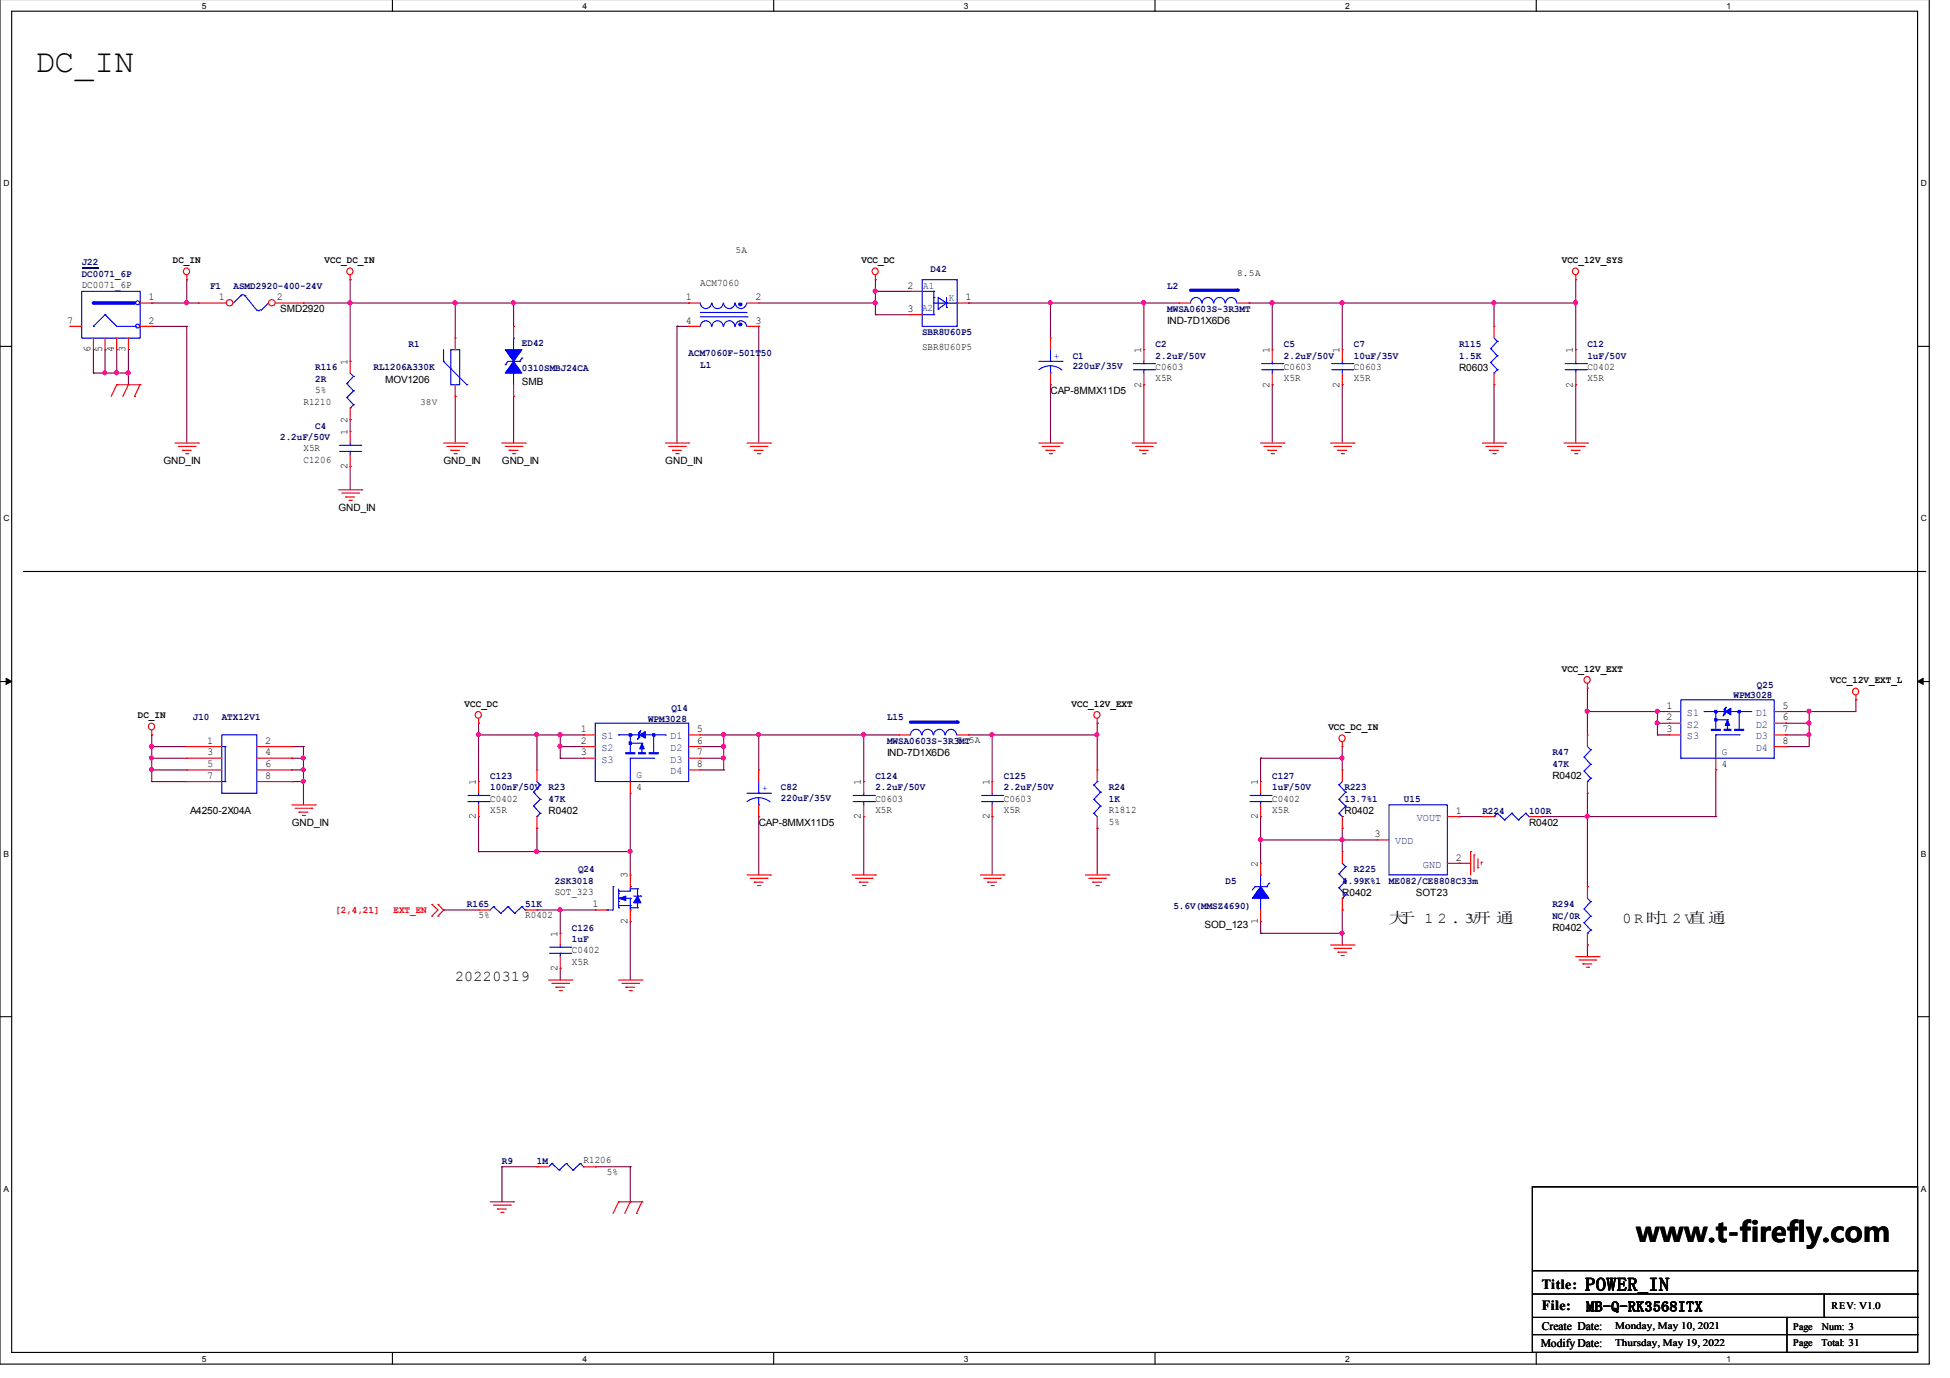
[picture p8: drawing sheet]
<svg xmlns="http://www.w3.org/2000/svg" width="297mm" height="210mm" viewBox="0 0 297 210" stroke-linecap="round" stroke-linejoin="round" font-family="sans-serif">
<path d="M0 -.1v207.9h293.9v-207.9M1.8 1.7h290.3v204.3h-290.3z" fill="none" stroke="#000" stroke-width=".17"/>
<g fill="#fff">
<path d="M30.7 .2h.6v1.3h-.6z"/>
<path d="M30.7 206.3h.6v1.3h-.6z"/>
</g>
<path d="M59.8 -.1v1.8M59.8 206v1.8" fill="none" stroke="#000" stroke-width=".17"/>
<g fill="#fff">
<path d="M88.7 .2h.6v1.3h-.6z"/>
<path d="M88.7 206.3h.6v1.3h-.6z"/>
</g>
<path d="M117.9 -.1v1.8M117.9 206v1.8" fill="none" stroke="#000" stroke-width=".17"/>
<g fill="#fff">
<path d="M146.8 .2h.6v1.3h-.6z"/>
<path d="M146.8 206.3h.6v1.3h-.6z"/>
</g>
<path d="M175.9 -.1v1.8M175.9 206v1.8" fill="none" stroke="#000" stroke-width=".17"/>
<g fill="#fff">
<path d="M204.9 .2h.6v1.3h-.6z"/>
<path d="M204.9 206.3h.6v1.3h-.6z"/>
</g>
<path d="M234 -.1v1.8M234 206v1.8" fill="none" stroke="#000" stroke-width=".17"/>
<g fill="#fff">
<path d="M263 .2h.6v1.3h-.6z"/>
<path d="M263 206.3h.6v1.3h-.6z"/>
<path d="M.5 27.2h.9v1.3h-.9z"/>
<path d="M292.6 27.2h.9v1.3h-.9z"/>
<path d="M.5 78.2h.9v1.4h-.9z"/>
<path d="M292.6 78.2h.9v1.4h-.9z"/>
</g>
<path d="M0 52.8h1.8M292.1 52.8h1.8" fill="none" stroke="#000" stroke-width=".17"/>
<g fill="#fff">
<path d="M.5 129.3h.8v1.4h-.8z"/>
<path d="M292.6 129.3h.8v1.4h-.8z"/>
</g>
<path d="M0 103.8h1.8M292.1 103.8h1.8" fill="none" stroke="#000" stroke-width=".17"/>
<path d="M.9 103.3l.9 .5-.9 .4zM292.1 103.8l.8-.5v.9z" fill="#000" stroke="#000" stroke-width=".15"/>
<g fill="#fff">
<path d="M.5 180.4h.7v1.3h-.7z"/>
<path d="M292.6 180.4h.7v1.3h-.7z"/>
</g>
<g fill="none" stroke="#000" stroke-width=".17">
<path d="M3.6 87.1h289.6M293.2 87.1h.1M0 154.9h1.8M292.1 154.9h1.8M233.4 180.8h58.7v25.2h-58.7zM233.4 193.6h58.7M233.4 197.1h58.7M277.9 197.1v3.6M292.1 193.6h.1M292.1 197.1h.1M233.4 200.7h58.7M233.4 203.3h58.7"/>
<path d="M272.2 206h.1M272.2 200.7v5.3M277.9 200.7h.1M292.1 200.7h.1M292.1 203.3h.1"/>
</g>
<g fill="none" stroke="#800040" stroke-width=".17">
<path d="M14.2 56.8h.1M14.2 53.3h.1M14.2 56.8h5.4M14.2 53.3v3.5M16 53.3h.1M16 56.8h.1M16 53.3v3.5M17.8 53.3h.1M17.8 56.8h.1M17.8 53.3v3.5M19.6 56.8h.1M19.6 53.3h.1"/>
<path d="M19.6 53.3v5.3M23.1 46.2h.1M23.1 49.7h.1M23.1 46.2h7.1M23.1 49.7h5.3M28.4 49.7h.1M28.4 42.6h.1M28.4 46.2h.1M28.4 42.6v3.6M28.4 49.7v17.8M46.2 46.2h.1M46.2 46.2h58.7"/>
<path d="M53.3 55h.1M53.3 46.2h.1M53.3 42.6h.1M53.3 42.6v12.4M69.3 46.2h.1M69.3 46.2v5.3M78.2 46.2h.1M78.2 46.2v3.5M103.1 49.7h.1M103.1 49.7h1.8M103.1 49.7v17.8M104.9 46.2h.1"/>
<path d="M115.6 49.7h.1M115.6 46.2h17.7M115.6 49.7v17.8M133.3 46.2h.1M133.3 42.6h.1M133.3 44.4h.1M133.3 47.9h.1M133.3 42.6v5.3M133.3 44.4h5.4M133.3 47.9h5.4M147.6 46.2h.1M147.6 46.2h32"/>
<path d="M160 46.2h.1M160 58.6h.1M160 46.2v5.3M160 58.6v8.9M174.2 58.6h.1M174.2 46.2h.1M174.2 46.2v7.1M174.2 58.6v8.9M190.2 46.2h.1M190.2 46.2h49.8M193.8 46.2h.1M193.8 58.6h.1"/>
<path d="M193.8 46.2v7.1M193.8 58.6v8.9M204.5 46.2h.1M204.5 58.6h.1M204.5 46.2v7.1M204.5 58.6v8.9M227.6 46.2h.1M227.6 58.6h.1M227.6 46.2v3.5M227.6 58.6v8.9M240 46.2h.1M240 58.6h.1"/>
<path d="M240 42.6h.1M240 42.6v10.7M240 58.6v8.9M53.3 63.9h.1M53.3 71h.1M53.3 63.9v1.8M53.3 71v3.6M69.3 60.4h.1M69.3 60.4v7.1M78.2 60.4h.1M78.2 60.4v7.1M23.1 113.7h.1"/>
<path d="M23.1 115.5h.1M23.1 117.3h.1M23.1 119.1h.1M23.1 111.9h.1M23.1 113.7h5.3M23.1 111.9v7.2M23.1 115.5h5.3M23.1 117.3h5.3M23.1 119.1h5.3M44.4 113.7h.1M44.4 115.5h.1M44.4 117.3h.1"/>
<path d="M44.4 119.1h.1M44.4 113.7h1.8M44.4 115.5h1.8M44.4 117.3h1.8M44.4 119.1h1.8M46.2 113.7h.1M46.2 115.5h.1M46.2 117.3h.1M46.2 119.1h.1M46.2 113.7v8.9M72.9 110.2h.1M72.9 111.9h.1"/>
<path d="M72.9 111.9h16M72.9 110.2v8.9M81.8 111.9h.1M81.8 111.9v5.4M85.3 111.9h.1M85.3 113.7h.1M85.3 115.5h.1M85.3 113.7h3.6M85.3 115.5h3.6M85.3 111.9v3.6M106.7 113.7h3.5M106.7 115.5h3.5"/>
<path d="M106.7 117.3h3.5M106.7 111.9h30.2M110.2 111.9h.1M110.2 113.7h.1M110.2 115.5h.1M110.2 117.3h.1M110.2 111.9v5.4M115.6 111.9h.1M115.6 111.9v5.4M131.6 111.9h.1M131.6 111.9v7.2M147.6 111.9h19.5"/>
<path d="M151.1 111.9h.1M151.1 111.9v7.2M167.1 111.9h.1M167.1 110.2h.1M167.1 110.2v7.1M192 115.5h.1M192 115.5h12.5M192 115.5v3.6M204.5 115.5h.1M204.5 113.7v3.6M241.8 108.4h.1M241.8 104.8h.1"/>
<path d="M241.8 104.8v7.1M241.8 108.4h12.5M252.5 108.4h.1M252.5 110.2h.1M252.5 111.9h.1M252.5 111.9h1.8M252.5 108.4v3.5M252.5 110.2h1.8M261.4 117.3h.1M261.4 117.3v7.1M272 108.4h.1M272 110.2h.1"/>
<path d="M272 111.9h.1M272 113.7h.1M272 111.9h3.6M272 110.2h3.6M275.6 108.4h.1M275.6 110.2h.1M275.6 111.9h.1M275.6 108.4v5.3h-3.6M282.7 106.6h.1M282.7 106.6v1.8h-10.7M67.6 138.6h.1M67.6 138.6h5.3"/>
<path d="M72.9 124.4h.1M72.9 129.7h.1M72.9 124.4v5.3M72.9 129.7h23.1M81.8 126.2h.1M81.8 129.7h.1M81.8 138.6h.1M81.8 126.2v3.5M81.8 138.6h8.9M85.3 138.6h.1M85.3 138.6v3.6M96 129.7h.1"/>
<path d="M96 120.8v12.5M115.6 124.4h.1M115.6 124.4v8.9M131.6 124.4h.1M131.6 124.4v8.9M151.1 124.4h.1M151.1 124.4v8.9M167.1 126.2h.1M167.1 126.2v7.1M192 124.4h.1M192 127.9h.1M192 124.4v7.1"/>
<path d="M192 127.9h17.8M204.5 126.2h.1M204.5 127.9h.1M204.5 138.6h.1M204.5 126.2v3.5M204.5 138.6v5.3M222.2 124.4h.1M222.2 131.5h.1M222.2 124.4h3.6M222.2 131.5h1.8M234.7 124.4h.1M234.7 124.4h26.7"/>
<path d="M241.8 135.1h.1M241.8 120.8h.1M241.8 120.8v14.3M261.4 124.4h.1M85.3 142.2h.1M85.3 147.5h.1M85.3 147.5v1.8M96 140.4h.1M96 140.4v8.9M192 140.4h.1M192 142.2h.1M192 140.4v1.8"/>
<path d="M192 142.2h12.5M204.5 142.2h.1M241.8 143.9h.1M241.8 143.9v1.8M76.5 177.7h.1M76.5 177.7h5.3M76.5 177.7v5.4M90.7 177.7h.1M90.7 177.7h5.3M96 177.7h.1M96 177.7v5.4"/>
</g>
<g fill="#f0f" stroke="#f0f" stroke-width=".17">
<circle cx="16" cy="56.8" r=".3"/>
<circle cx="19.5" cy="56.8" r=".3"/>
<circle cx="17.7" cy="56.8" r=".3"/>
<circle cx="53.3" cy="46.1" r=".3"/>
<circle cx="69.3" cy="46.1" r=".3"/>
<circle cx="78.2" cy="46.1" r=".3"/>
<circle cx="133.3" cy="46.1" r=".3"/>
<circle cx="28.4" cy="46.1" r=".3"/>
<circle cx="23.1" cy="113.7" r=".3"/>
<circle cx="46.2" cy="115.5" r=".3"/>
<circle cx="23.1" cy="115.5" r=".3"/>
<circle cx="46.2" cy="119" r=".3"/>
<circle cx="46.2" cy="117.2" r=".3"/>
<circle cx="23.1" cy="117.2" r=".3"/>
<circle cx="193.8" cy="46.1" r=".3"/>
<circle cx="160" cy="46.1" r=".3"/>
<circle cx="174.2" cy="46.1" r=".3"/>
<circle cx="227.5" cy="46.1" r=".3"/>
<circle cx="204.4" cy="46.1" r=".3"/>
<circle cx="240" cy="46.1" r=".3"/>
<circle cx="133.3" cy="44.3" r=".3"/>
<circle cx="151.1" cy="111.9" r=".3"/>
<circle cx="85.3" cy="113.7" r=".3"/>
<circle cx="81.7" cy="111.9" r=".3"/>
<circle cx="72.9" cy="111.9" r=".3"/>
<circle cx="110.2" cy="113.7" r=".3"/>
<circle cx="110.2" cy="115.5" r=".3"/>
<circle cx="81.7" cy="129.7" r=".3"/>
<circle cx="96" cy="129.7" r=".3"/>
<circle cx="85.3" cy="138.6" r=".3"/>
<circle cx="115.5" cy="111.9" r=".3"/>
<circle cx="110.2" cy="111.9" r=".3"/>
<circle cx="131.5" cy="111.9" r=".3"/>
<circle cx="85.3" cy="111.9" r=".3"/>
<circle cx="167.1" cy="111.9" r=".3"/>
<circle cx="204.4" cy="127.9" r=".3"/>
<circle cx="204.4" cy="115.5" r=".3"/>
<circle cx="252.4" cy="108.3" r=".3"/>
<circle cx="275.5" cy="108.3" r=".3"/>
<circle cx="252.4" cy="110.1" r=".3"/>
<circle cx="275.5" cy="110.1" r=".3"/>
<circle cx="275.5" cy="111.9" r=".3"/>
<circle cx="192" cy="127.9" r=".3"/>
<circle cx="204.4" cy="142.1" r=".3"/>
<circle cx="241.8" cy="124.3" r=".3"/>
<circle cx="241.8" cy="108.3" r=".3"/>
</g>
<g fill="none" stroke="#f00" stroke-width=".17">
<path d="M17.8 58.6h.1M17.8 58.6l-.9 1.8M17.8 58.6h3.5M19.6 58.6h.1M19.6 58.6l-.9 1.8M21.3 58.6h.1M21.3 58.6l-.8 1.8M28.4 42.6h.1M28.4 41.9v.7M53.3 42.6h.1M53.3 41.9v.7M69.3 51.5h.1"/>
<path d="M69.3 51.5v1.8M69.3 58.6v1.8M78.2 49.7h.1M78.2 49.7v1.8M78.2 58.6v1.8M133.3 42.6h.1M133.3 41.9v.7M138.7 44.4h.1M138.7 47.9h.1M138.7 44.4h1.8M138.7 47.9h1.8M145.8 46.2h1.8"/>
<path d="M147.6 46.2h.1M174.2 53.3h.1M174.2 58.6h.1M174.2 53.3v1.7M174.2 56.8v1.8M240 42.6h.1M240 53.3h.1M240 58.6h.1M240 41.9v.7M240 53.3v1.7M240 56.8v1.8M20.5 60.4h.1"/>
<path d="M26.7 67.5h3.5M27.2 68h2.5M27.8 68.6h.1M27.8 68.6h1.3M28.3 69.1h.3M28.6 69.1h.1M29.7 68h.1M30.2 67.5h.1M51.6 74.6h3.5M52.1 75.1h2.5M52.7 75.7h.1M52.7 75.7h1.3"/>
<path d="M53.2 76.2h.3M53.5 76.2h.1M54.6 75.1h.1M55.1 74.6h.1M67.6 67.5h3.5M68.1 68h2.5M68.7 68.6h.1M68.7 68.6h1.3M69.2 69.1h.3M69.3 60.4h.1M69.5 69.1h.1M70.6 68h.1"/>
<path d="M71.1 67.5h.1M76.5 67.5h3.5M77 68h2.5M77.6 68.6h.1M77.6 68.6h1.3M78.1 69.1h.3M78.2 60.4h.1M78.4 69.1h.1M79.5 68h.1M80 67.5h.1M101.3 67.5h3.6M101.9 68h2.5"/>
<path d="M102.4 68.6h.1M102.4 68.6h1.4M103 69.1h.3M103.3 69.1h.1M104.4 68h.1M104.9 67.5h.1M113.8 67.5h3.5M114.3 68h2.5M114.9 68.6h.1M114.9 68.6h1.3M115.4 69.1h.3M115.7 69.1h.1"/>
<path d="M116.8 68h.1M117.3 67.5h.1M158.2 67.5h3.6M158.7 68h2.6M159.3 68.6h.1M159.3 68.6h1.4M159.9 69.1h.3M160.2 69.1h.1M161.3 68h.1M161.8 67.5h.1M172.5 67.5h3.5M173 68h2.5"/>
<path d="M173.6 68.6h.1M173.6 68.6h1.3M174.1 69.1h.3M174.4 69.1h.1M175.5 68h.1M176 67.5h.1M192 67.5h3.6M192.5 68h2.6M193.1 68.6h.1M193.1 68.6h1.4M193.6 69.1h.4M194 69.1h.1"/>
<path d="M195.1 68h.1M195.6 67.5h.1M202.7 67.5h3.5M203.2 68h2.5M203.8 68.6h.1M203.8 68.6h1.3M204.3 69.1h.3M204.6 69.1h.1M205.7 68h.1M206.2 67.5h.1M225.8 67.5h3.6M226.3 68h2.6"/>
<path d="M226.9 68.6h.1M226.9 68.6h1.4M227.4 69.1h.4M227.8 69.1h.1M228.9 68h.1M229.4 67.5h.1M238.3 67.5h3.5M238.8 68h2.5M239.4 68.6h.1M239.4 68.6h1.3M239.9 69.1h.3M240.2 69.1h.1"/>
<path d="M241.3 68h.1M241.8 67.5h.1M23.1 111.9h.1M23.1 111.3v.6M72.9 110.2h.1M72.9 109.5v.7M167.1 110.2h.1M167.1 109.5v.7M204.5 113.7h.1M204.5 117.3h.1M204.5 113v.7M204.5 117.3v1.8"/>
<path d="M241.8 104.8h.1M241.8 104.2v.6M282.7 106.6h.1M282.7 105.9v.7M44.4 122.6h3.6M45 123.1h2.5M45.6 123.7h.1M45.6 123.7h1.3M46.1 124.2h.3M46.4 124.2h.1M47.5 123.1h.1M48 122.6h.1"/>
<path d="M65.8 137.8h.1M65.8 139.5h.1M65.8 137.8l.9 .8-.9 .9M66.7 139.5h.1M66.7 137.8h.1M66.7 137.8l.9 .8-.9 .9M113.8 133.3h3.5M114.3 133.8h2.5M114.9 134.4h.1M114.9 134.4h1.3M115.4 134.9h.3M115.7 134.9h.1"/>
<path d="M116.8 133.8h.1M117.3 133.3h.1M129.8 133.3h3.5M130.3 133.8h2.5M130.9 134.4h.1M130.9 134.4h1.3M131.4 134.9h.3M131.7 134.9h.1M132.8 133.8h.1M133.3 133.3h.1M149.4 133.3h3.5M149.9 133.8h2.5"/>
<path d="M150.5 134.4h.1M150.5 134.4h1.3M151 134.9h.3M151.3 134.9h.1M152.4 133.8h.1M152.9 133.3h.1M165.4 133.3h3.5M165.9 133.8h2.5M166.5 134.4h.1M166.5 134.4h1.3M167 134.9h.3M167.3 134.9h.1"/>
<path d="M168.4 133.8h.1M168.9 133.3h.1M204.5 129.7h.1M204.5 138.6h.1M204.5 126.2h.1M204.5 124.4v1.8M204.5 129.7v1.8M204.5 136.8v1.8M209.8 127.9h.1M209.8 127.9h1.8M220.5 124.4h1.7M220.5 131.5h1.7"/>
<path d="M222.2 124.4h.1M222.2 131.5h.1M224 129.7h.1M224 129.7v3.6M224.5 130.2h.1M224.5 130.2v2.6M225.1 132.2h.1M225.1 130.8v1.4M225.6 131.3h.1M225.6 131.3v.4M83.6 149.3h3.5M84.1 149.8h2.5"/>
<path d="M84.7 150.4h.1M84.7 150.4h1.3M85.2 150.9h.3M85.5 150.9h.1M86.6 149.8h.1M87.1 149.3h.1M94.2 149.3h3.6M94.7 149.8h2.6M95.3 150.4h.1M95.3 150.4h1.4M95.8 150.9h.4M96.2 150.9h.1"/>
<path d="M97.3 149.8h.1M97.8 149.3h.1M202.7 143.9h3.5M203.2 144.5h2.5M203.8 145h.1M203.8 145h1.3M204.3 145.6h.3M204.6 145.6h.1M205.7 144.5h.1M206.2 143.9h.1M240 145.7h3.6M240.5 146.2h2.6"/>
<path d="M241.1 146.8h.1M241.1 146.8h1.4M241.6 147.3h.4M242 147.3h.1M243.1 146.2h.1M243.6 145.7h.1M74.7 183.1h3.5M75.2 183.6h2.5M75.8 184.2h.1M75.8 184.2h1.3M76.3 184.7h.3M76.6 184.7h.1"/>
<path d="M77.7 183.6h.1M78.2 183.1h.1M94.2 183.1h.1M94.2 183.1l-.8 1.7M94.2 183.1h3.6M96 183.1h.1M96 183.1l-.8 1.7M96.9 184.8h.1M97.8 183.1h.1M97.8 183.1l-.9 1.7"/>
<circle cx="28.4" cy="41.3" r=".49"/>
<circle cx="53.3" cy="41.3" r=".49"/>
<circle cx="133.3" cy="41.3" r=".49"/>
<circle cx="240" cy="41.3" r=".49"/>
<circle cx="23" cy="110.7" r=".49"/>
<circle cx="72.8" cy="108.9" r=".49"/>
<circle cx="167.1" cy="108.9" r=".49"/>
<circle cx="204.4" cy="112.5" r=".49"/>
<circle cx="241.7" cy="103.6" r=".49"/>
<circle cx="282.6" cy="105.3" r=".49"/>
</g>
<g fill="none" stroke="#00f" stroke-width=".17">
<path d="M67.6 55h.1M67.6 55l3.5 3.6M67.6 53.3v1.7M68.7 53.3h1.3v5.3h-1.3zM71.1 58.6h.1M77 55.6h.1M78.2 56.8h.1M78.2 51.5h.1M78.2 51.5v1.8M78.2 56.8v1.8M79.2 55h.1M79.2 55h-1.8l-.4 .6"/>
<path d="M79.5 54.5h.1M79.5 54.5l-.3 .5M140.5 42.6h5.3v7.1h-5.3zM140.5 44.4h1.7M140.5 47.9h1.7M142.2 44.4h.1M142.2 47.9h.1M142.2 45.3h.1M142.2 46.2h3.6M142.2 44.4v3.5M142.9 47.1h.1M144.2 46.2h.1"/>
<path d="M144.2 46.8h.1M144.2 46.2l-1.3-.9v1.8M144.2 46.2l-1.3 .9M144.2 45.3v1.5M145.8 46.2h.1M172.6 56.3h3.3M172.6 55.4h3.3M174.2 55.4h.1M174.2 56.3h.1M174.2 55v.4M174.2 56.3v.5M175.9 56.3h.1"/>
<path d="M175.9 55.4h.1M238.4 56.3h3.2M238.4 55.4h3.2M240 55.4h.1M240 56.3h.1M240 55v.4M240 56.3v.5M241.6 56.3h.1M241.6 55.4h.1M138.7 111.9a.85 .85 0 0 1 .8-.8 .85 .85 0 0 1 .9 .8M140.5 111.9a.85 .85 0 0 1 .8-.8 .85 .85 0 0 1 .9 .8M142.2 111.9a.85 .85 0 0 1 .9-.8 .85 .85 0 0 1 .8 .8"/>
<path d="M144 111.9a.85 .85 0 0 1 .9-.8 .85 .85 0 0 1 .8 .8M204 119.6h.1M204 119.6l1 1.1M204.5 119.1l-.5 .5M204 133.1h.1M204 135.2h.1M204 121.8h.1M204 123.9h.1M204 133.1l1 1.1M204 135.2l1 1.1M204 121.8l1 1M204 123.9l.5 .5"/>
<path d="M204.5 136.8h.1M204.5 124.4h.1M204.5 131.5l.5 .5M205 132h.1M205 134.2h.1M205 136.3h.1M205 120.7h.1M205 122.8h.1M205 132l-1 1.1M205 134.2l-1 1M205 136.3l-.5 .5M205 120.7l-1 1.1"/>
<path d="M205 122.8l-1 1.1M211.6 122.6h8.9v10.7h-8.9z"/>
</g>
<g fill="#00f" stroke="#00f" stroke-width=".17">
<path d="M78.2 55l1.3 1.8h-2.5z" fill-rule="evenodd"/>
<path d="M77 53.3h2.5l-1.3 1.7z" fill-rule="evenodd"/>
</g>
<path d="M138.7 110h7.1" fill="none" stroke="#00f" stroke-width=".51"/>
<circle cx="145.8" cy="110" r=".25" fill="#00f"/>
<path d="M227.6 49.7h.1M227.6 58.6h.1M227.6 49.7v1.8M227.6 56.8v1.8M136.9 111.9h.1M136.9 111.9h1.8M145.8 111.9h1.8M147.6 111.9h.1" fill="none" stroke="#f00" stroke-width=".17"/>
<g fill="none" stroke="#00f" stroke-width=".17">
<path d="M36.6 45l.4-.1 .3 .2M36.7 45.1h.1M36.7 45.1l-1.1 1.1M37.3 45.1h.1M37.3 45.1l1.8 2.2M39.7 47.2l-.3 .1-.2-.1M40.9 46.2h.1M40.9 46.2l-1.1 1.1M227.1 53.1h.1M227.1 55.2h.1M227.1 53.1l1 1.1M227.1 55.2l1 1.1"/>
<path d="M227.6 56.8h.1M227.6 51.5l.5 .5M228.1 52h.1M228.1 54.2h.1M228.1 56.3h.1M228.1 52l-1 1.1M228.1 54.2l-1 1M228.1 56.3l-.5 .5"/>
</g>
<circle cx="35" cy="46.1" r=".49" fill="#fff" stroke="#f00" stroke-width=".17"/>
<path d="M30.2 46.2h.1M30.2 46.2h4.3" fill="none" stroke="#f00" stroke-width=".17"/>
<circle cx="41.4" cy="46.1" r=".49" fill="#fff" stroke="#f00" stroke-width=".17"/>
<g fill="none" stroke="#f00" stroke-width=".17">
<path d="M42 46.2h4.2M46.2 46.2h.1M104.9 46.2h.1M104.9 49.7h.1M104.9 46.2h1.8M104.9 49.7h1.8M113.8 46.2h1.8M113.8 49.7h1.8M115.6 49.7h.1M115.6 46.2h.1M193.8 53.3h.1M193.8 58.6h.1"/>
<path d="M193.8 53.3v1.7M193.8 56.8v1.8M28.4 113.7h.1M28.4 115.5h.1M28.4 117.3h.1M28.4 119.1h.1M28.4 113.7h5.4M28.4 115.5h5.4M28.4 117.3h5.4M28.4 119.1h5.4M39.1 113.7h5.3M39.1 115.5h5.3"/>
<path d="M39.1 117.3h5.3M39.1 119.1h5.3M44.4 113.7h.1M44.4 115.5h.1M44.4 117.3h.1M44.4 119.1h.1M72.9 119.1h.1M72.9 119.1v1.7M241.8 111.9h.1M241.8 111.9v1.8M241.8 119.1v1.7M254.3 108.4h.1"/>
<path d="M254.3 110.2h.1M254.3 111.9h.1M254.3 108.4h1.7M254.3 110.2h1.7M254.3 111.9h1.7M261.4 117.3h.1M261.4 115.5v1.8M270.3 113.7h1.7M270.3 108.4h1.7M270.3 110.2h1.7M270.3 111.9h1.7M272 108.4h.1"/>
<path d="M272 110.2h.1M272 111.9h.1M272 113.7h.1M72.9 124.4h.1M72.9 138.6h.1M72.9 122.6v1.8M72.9 138.6h1.8M80 138.6h1.8M81.8 138.6h.1M192 131.5h.1M192 131.5v1.8M192 138.6v1.8"/>
<path d="M225.8 124.4h.1M225.8 124.4h1.8M232.9 124.4h1.8M234.7 124.4h.1M241.8 120.8h.1M85.3 142.2h.1M85.3 147.5h.1M85.3 142.2v1.7M85.3 145.7v1.8M192 140.4h.1"/>
</g>
<g fill="none" stroke="#00f" stroke-width=".17">
<path d="M106.7 46.2a.85 .85 0 0 0 .8 .8 .85 .85 0 0 0 .9-.8M106.7 49.7a.85 .85 0 0 1 .8-.8 .85 .85 0 0 1 .9 .8M106.7 47.6h.1M106.7 47.6h7.1M106.7 48.3h7.1M108.5 46.2a.85 .85 0 0 0 .8 .8 .85 .85 0 0 0 .9-.8M108.5 49.7a.85 .85 0 0 1 .8-.8 .85 .85 0 0 1 .9 .8M110.2 46.2a.85 .85 0 0 0 .9 .8 .85 .85 0 0 0 .8-.8M110.2 49.7a.85 .85 0 0 1 .9-.8 .85 .85 0 0 1 .8 .8M112 46.2a.85 .85 0 0 0 .9 .8 .85 .85 0 0 0 .8-.8M112 49.7a.85 .85 0 0 1 .9-.8 .85 .85 0 0 1 .8 .8M113.8 48.3h.1"/>
<path d="M192.2 56.3h3.2M192.2 55.4h3.2M193.8 55.4h.1M193.8 56.3h.1M193.8 55v.4M193.8 56.3v.5M195.4 56.3h.1M195.4 55.4h.1M33.8 111.9h5.3v8.9h-5.3zM33.8 119.1h.1M33.8 113.7h.5M33.8 119.1h.5"/>
<path d="M34.3 113.7h.1M34.3 119.1h.1M34.3 113.7v5.4M241.3 115.3h.1M241.3 117.4h.1M241.3 115.3l1 1.1M241.3 117.4l1 1.1M241.8 119.1h.1M241.8 113.7l.5 .5M242.3 114.2h.1M242.3 116.4h.1M242.3 118.5h.1"/>
<path d="M242.3 114.2l-1 1.1M242.3 116.4l-1 1M242.3 118.5l-.5 .6M256 106.6h14.3v8.9h-14.3zM259.6 108.4h.1M259.6 108.4h1.6M261.4 111.9h.1M261.4 108.6h.1M261.4 108.6v2.5M261.4 111.9v3.6M261.4 111.9h3.5M261.5 108.4h.1"/>
<path d="M261.5 108.4h1.1M261.5 109.7h1.6M263.1 109.7h.1M263.1 111.1h.1M263.1 110.5v.6M263.7 108.4h1.1M264.8 108.4h.1M264.9 111.9h.1M264.9 108.6h.1M264.9 108.6v2.5M265.1 108.4h1.6M266.7 108.4h.1"/>
<path d="M71.3 122.1h3.2M71.3 121.2h3.2M72.9 121.2h.1M72.9 122.1h.1M72.9 120.8v.4M72.9 122.1v.5M74.5 122.1h.1M74.5 121.2h.1M75.2 138.1h.1M75.2 138.1l-.5 .5M75.2 138.1l1.1 1M76.3 139.1h.1"/>
<path d="M77.4 138.1h.1M77.4 138.1l-1.1 1M77.4 138.1l1 1M78.4 139.1h.1M79.5 138.1h.1M79.5 138.1l-1.1 1M79.5 138.1l.5 .5M80 138.6h.1M191.2 135.1h.1M191.2 135.1l-.4 .5M191.2 135.1h1.8M192 136.8h.1"/>
<path d="M192 133.3h.1M192 133.3v1.8M192 136.8v1.8M193 135.1h.1M193.3 134.5h.1M193.3 134.5l-.3 .6M227.6 124.4h.1M228.1 123.9h.1M228.1 123.9l1.1 1M228.1 123.9l-.5 .5M229.2 124.9h.1M230.3 123.9h.1"/>
<path d="M230.3 123.9l1 1M230.3 123.9l-1.1 1M231.3 124.9h.1M232.4 123.9h.1M232.4 123.9l.5 .5M232.4 123.9l-1.1 1M232.9 124.4h.1M83.7 145.2h3.3M83.7 144.3h3.3M85.3 144.3h.1M85.3 145.2h.1M85.3 143.9v.4"/>
<path d="M85.3 145.2v.5M87 145.2h.1M87 144.3h.1"/>
</g>
<g fill="#00f" stroke="#00f" stroke-width=".17">
<path d="M262.8 108.4l.9-.5v1z"/>
<path d="M263.1 109.7l.4 .8h-.7z"/>
<path d="M112.6 49.3h.4v.3h-.4z" fill-rule="evenodd"/>
<path d="M112.6 46.2h.4v.3h-.4z" fill-rule="evenodd"/>
<path d="M264.2 111.1h1.4v.2h-1.4z" fill-rule="evenodd"/>
<path d="M260.7 111.1h1.3v.2h-1.3z" fill-rule="evenodd"/>
<path d="M262.6 111.1h1.1v.2h-1.1z" fill-rule="evenodd"/>
<path d="M262.6 108h.2v.7h-.2z" fill-rule="evenodd"/>
<path d="M261.2 109.5h.3v.3h-.3z" fill-rule="evenodd"/>
<path d="M262.6 108l.4-.3-.2 .3z" fill-rule="evenodd"/>
<path d="M262.6 108.7h.2l-.3 .4z" fill-rule="evenodd"/>
<path d="M264.8 108.2h.3v.4h-.3z" fill-rule="evenodd"/>
<path d="M261.2 108.2h.3v.4h-.3z" fill-rule="evenodd"/>
<path d="M192 135.1l1.3 1.7h-2.5z" fill-rule="evenodd"/>
</g>
<path d="M14.2 46.2h6.3" fill="none" stroke="#00f" stroke-width=".51"/>
<circle cx="14.2" cy="46.2" r=".25" fill="#00f"/>
<g fill="none" stroke="#00f" stroke-width=".17">
<path d="M12.4 44.4h8.9v7.1h-8.9zM14.2 49.7h.1M16 47.9h.1M16 47.9l1.8 1.8h2.9M16 47.9l-1.8 1.8M20.7 49.7h.1M181.4 46.2a.85 .85 0 0 1 .8-.9 .85 .85 0 0 1 .8 .9M183.1 46.2a.85 .85 0 0 1 .9-.9 .85 .85 0 0 1 .8 .9M184.9 46.2a.85 .85 0 0 1 .9-.9 .85 .85 0 0 1 .8 .9M186.7 46.2a.85 .85 0 0 1 .8-.9 .85 .85 0 0 1 .9 .9M190.4 122.1h3.2M190.4 121.2h3.2"/>
<path d="M192 121.2h.1M192 122.1h.1M192 120.8v.4M192 122.1v.5M193.6 122.1h.1M193.6 121.2h.1M241.3 138.4h.1M241.3 138.4l1 1.1M241.8 136.8l.5 .5M242.3 137.3h.1M242.3 139.5h.1M242.3 137.3l-1 1.1"/>
<path d="M242.3 139.5l-1 1.1M241.3 140.6h.1M241.3 140.6l1 1.1M241.8 142.2h.1M242.3 141.7h.1M242.3 141.7l-.5 .5M84.1 177.2h.1M84.1 177.2l-.5 .5M84.1 177.2l1.1 1M85.2 178.2h.1M86.3 177.2h.1M86.3 177.2l-1.1 1"/>
<path d="M86.3 177.2l1 1M87.3 178.2h.1M88.4 177.2h.1M88.4 177.2l-1.1 1M88.4 177.2l.5 .5M88.9 177.7h.1"/>
<circle cx="21" cy="49.7" r=".3"/>
<circle cx="21" cy="46.1" r=".3"/>
</g>
<path d="M12.4 40.8h2.6" fill="none" stroke="#000080" stroke-width=".17"/>
<g fill="none" stroke="#f00" stroke-width=".17">
<path d="M10.7 49.7h.1M10.7 49.7h1.7M14.2 53.3h.1M14.2 51.5v1.8M16 53.3h.1M16 51.5v1.8M17.8 53.3h.1M17.8 51.5v1.8M19.6 53.3h.1M19.6 51.5v1.8M21.3 49.7h1.8M21.3 46.2h1.8"/>
<path d="M23.1 49.7h.1M23.1 46.2h.1M192 119.1h.1M192 119.1v1.7M192 124.4h.1M192 122.6v1.8M241.8 135.1h.1M241.8 135.1v1.7M241.8 143.9h.1M241.8 142.2v1.7M81.8 177.7h.1M81.8 177.7h1.8"/>
<path d="M88.9 177.7h1.8M90.7 177.7h.1"/>
</g>
<path d="M181.4 44.2h7.1" fill="none" stroke="#00f" stroke-width=".51"/>
<circle cx="188.5" cy="44.2" r=".25" fill="#00f"/>
<g fill="none" stroke="#f00" stroke-width=".17">
<path d="M53.3 55h.1M53.3 55v1.8M160 51.5h.1M160 58.6h.1M160 51.5v1.8M160 56.8v1.8M179.6 46.2h.1M179.6 46.2h1.8M188.5 46.2h1.7M190.2 46.2h.1M204.5 53.3h.1M204.5 58.6h.1"/>
<path d="M204.5 53.3v1.7M204.5 56.8v1.8M53.3 65.7h.1M53.3 71h.1M53.3 63.9h.1M53.3 62.2v1.7M53.3 65.7v1.8M53.3 69.3v1.7M81.8 117.3h.1M81.8 117.3v1.8M88.9 111.9h.1M88.9 113.7h.1"/>
<path d="M88.9 115.5h.1M88.9 111.9h1.8M88.9 113.7h1.8M88.9 115.5h1.8M96 119.1v1.7M104.9 111.9h1.8M104.9 113.7h1.8M104.9 115.5h1.8M104.9 117.3h1.8M106.7 111.9h.1M106.7 113.7h.1M106.7 115.5h.1"/>
<path d="M106.7 117.3h.1M115.6 117.3h.1M115.6 117.3v1.8M131.6 119.1h.1M131.6 119.1v1.7M151.1 119.1h.1M151.1 119.1v1.7M167.1 117.3h.1M167.1 117.3v1.8M81.8 126.2h.1M81.8 124.4v1.8M90.7 138.6h.1"/>
<path d="M90.7 138.6h1.8M96 133.3h.1M96 120.8h.1M96 133.3v1.8M96 138.6v1.8M115.6 124.4h.1M115.6 122.6v1.8M131.6 124.4h.1M131.6 122.6v1.8M151.1 124.4h.1M151.1 122.6v1.8M167.1 126.2h.1"/>
<path d="M167.1 124.4v1.8M96 140.4h.1"/>
</g>
<g fill="none" stroke="#00f" stroke-width=".17">
<path d="M52.8 58.4h.1M52.8 58.4l1 1.1M53.3 56.8l.5 .5M53.8 57.3h.1M53.8 59.5h.1M53.8 57.3l-1 1.1M53.8 59.5l-1 1.1M158.2 55h3.6M160 56.8h.1M160 55h.1M160 55.7l1.1 .3 .7 .4M160 55.7l-.8 .1-1 .5"/>
<path d="M160 53.3v1.7M160 55.7v1.1M161.8 55h.1M202.9 56.3h3.2M202.9 55.4h3.2M204.5 55.4h.1M204.5 56.3h.1M204.5 55v.4M204.5 56.3v.5M206.1 56.3h.1M206.1 55.4h.1M51.7 68.8h3.2"/>
<path d="M51.7 67.8h3.2M52.8 60.6h.1M52.8 60.6l1 1.1M53.3 67.8h.1M53.3 68.8h.1M53.3 62.2h.1M53.3 67.5v.3M53.3 68.8v.5M53.8 61.7h.1M53.8 61.7l-.5 .5M54.9 68.8h.1M54.9 67.8h.1"/>
<path d="M81.8 119.1l.5 .5M82.3 119.6h.1M82.3 119.6l-1 1.1M90.7 110.2h14.2v8.9h-14.2zM94.2 111.9h.1M94.2 111.9h1.6M96 115.5h.1M96 112.1h.1M96 112.1v2.6M96 115.5v3.6M96 115.5h3.6M96.2 111.9h.1"/>
<path d="M96.2 111.9h1.1M96.2 113.2h1.6M97.8 113.2h.1M97.8 114.7h.1M97.8 114.1v.6M98.3 111.9h1.1M99.4 111.9h.1M99.6 115.5h.1M99.6 112.1h.1M99.6 112.1v2.6M99.7 111.9h1.6M101.3 111.9h.1"/>
<path d="M115.6 119.1v1.7M166.6 119.6h.1M166.6 119.6l1 1.1M167.1 119.1h.1M167.1 119.1l-.5 .5M81.3 120.7h.1M81.3 122.8h.1M81.3 120.7l1 1.1M81.3 122.8l1 1.1M81.8 124.4h.1M82.3 121.8h.1M82.3 123.9h.1"/>
<path d="M82.3 121.8l-1 1M82.3 123.9l-.5 .5M92.5 138.6h.1M93.4 135.1h.1M93.4 135.1v3.5h-.9M94.2 135.7h.1M94.2 137.3h.1M94.2 138.3h.1M94.2 136.2h.1M94.2 137.9h1.8M94.2 136.8h1.8M94.2 135.4v.8"/>
<path d="M94.2 136.3v1M94.2 137.5v.8M96 137.9h.1M96 136.8h.1M96 138.6h.1M96 138.3h.1M96 135.1h.1M96 135.1v.6h-1.8M96 136.8v1.8M96 135.4h1.1M96 138.3h1.1M96.5 136.5h1.1"/>
<path d="M97.1 135.4h.1M97.1 136.5h.1M97.1 138.3h.1M97.1 135.4v1.1M97.1 137.5v.8M97.6 136.5h.1M113.8 120.8h3.5M115.6 122.6h.1M115.6 120.8h.1M115.6 121.5l1.1 .3 .6 .3M115.6 121.5l-.8 .1-1 .5M115.6 121.5v1.1"/>
<path d="M117.3 120.8h.1M130 122.1h3.2M130 121.2h3.2M131.6 121.2h.1M131.6 122.1h.1M131.6 120.8v.4M131.6 122.1v.5M133.2 122.1h.1M133.2 121.2h.1M149.5 122.1h3.2M149.5 121.2h3.2M151.1 121.2h.1"/>
<path d="M151.1 122.1h.1M151.1 120.8v.4M151.1 122.1v.5M152.7 122.1h.1M152.7 121.2h.1M166.6 123.9h.1M166.6 121.8h.1M166.6 123.9l.5 .5M166.6 121.8l1 1M167.6 122.8h.1M167.6 120.7h.1M167.6 122.8l-1 1.1"/>
<path d="M167.6 120.7l-1 1.1"/>
</g>
<g fill="#00f" stroke="#00f" stroke-width=".17">
<path d="M94.2 136.8l1.1-.3v.7z"/>
<path d="M97.1 136.5l.5 1h-1.1z"/>
<path d="M97.5 111.9l.8-.5v1.1z"/>
<path d="M97.8 113.2l.3 .9h-.6z"/>
<path d="M98.9 114.7h1.3v.1h-1.3z" fill-rule="evenodd"/>
<path d="M95.3 114.7h1.4v.1h-1.4z" fill-rule="evenodd"/>
<path d="M97.3 114.7h1v.1h-1z" fill-rule="evenodd"/>
<path d="M97.3 111.6h.2v.7h-.2z" fill-rule="evenodd"/>
<path d="M95.8 113h.4v.4h-.4z" fill-rule="evenodd"/>
<path d="M97.3 111.6l.3-.3-.1 .3z" fill-rule="evenodd"/>
<path d="M97.3 112.3h.2l-.4 .3z" fill-rule="evenodd"/>
<path d="M99.4 111.8h.3v.3h-.3z" fill-rule="evenodd"/>
<path d="M95.8 111.8h.4v.3h-.4z" fill-rule="evenodd"/>
</g>
<g fill="#f0f" stroke="#f0f" stroke-width=".17">
<circle cx="16" cy="56.8" r=".3"/>
<circle cx="19.5" cy="56.8" r=".3"/>
<circle cx="17.7" cy="56.8" r=".3"/>
<circle cx="53.3" cy="46.1" r=".3"/>
<circle cx="69.3" cy="46.1" r=".3"/>
<circle cx="78.2" cy="46.1" r=".3"/>
<circle cx="133.3" cy="46.1" r=".3"/>
<circle cx="28.4" cy="46.1" r=".3"/>
<circle cx="23.1" cy="113.7" r=".3"/>
<circle cx="46.2" cy="115.5" r=".3"/>
<circle cx="23.1" cy="115.5" r=".3"/>
<circle cx="46.2" cy="119" r=".3"/>
<circle cx="46.2" cy="117.2" r=".3"/>
<circle cx="23.1" cy="117.2" r=".3"/>
<circle cx="193.8" cy="46.1" r=".3"/>
<circle cx="160" cy="46.1" r=".3"/>
<circle cx="174.2" cy="46.1" r=".3"/>
<circle cx="227.5" cy="46.1" r=".3"/>
<circle cx="204.4" cy="46.1" r=".3"/>
<circle cx="240" cy="46.1" r=".3"/>
<circle cx="133.3" cy="44.3" r=".3"/>
<circle cx="151.1" cy="111.9" r=".3"/>
<circle cx="85.3" cy="113.7" r=".3"/>
<circle cx="81.7" cy="111.9" r=".3"/>
<circle cx="72.9" cy="111.9" r=".3"/>
<circle cx="110.2" cy="113.7" r=".3"/>
<circle cx="110.2" cy="115.5" r=".3"/>
<circle cx="81.7" cy="129.7" r=".3"/>
<circle cx="96" cy="129.7" r=".3"/>
<circle cx="85.3" cy="138.6" r=".3"/>
<circle cx="115.5" cy="111.9" r=".3"/>
<circle cx="110.2" cy="111.9" r=".3"/>
<circle cx="131.5" cy="111.9" r=".3"/>
<circle cx="85.3" cy="111.9" r=".3"/>
<circle cx="167.1" cy="111.9" r=".3"/>
<circle cx="204.4" cy="127.9" r=".3"/>
<circle cx="204.4" cy="115.5" r=".3"/>
<circle cx="252.4" cy="108.3" r=".3"/>
<circle cx="275.5" cy="108.3" r=".3"/>
<circle cx="252.4" cy="110.1" r=".3"/>
<circle cx="275.5" cy="110.1" r=".3"/>
<circle cx="275.5" cy="111.9" r=".3"/>
<circle cx="192" cy="127.9" r=".3"/>
<circle cx="204.4" cy="142.1" r=".3"/>
<circle cx="241.8" cy="124.3" r=".3"/>
<circle cx="241.8" cy="108.3" r=".3"/>
</g>
<text font-size="5" x="5.3" y="11">DC_IN</text>
<text font-size="4.2" x="249.3" y="189.2">www.t-firefly.com</text>
<text font-size="2.8" x="241.5" y="196.6">POWER_IN</text>
<g font-size="2.3">
<text x="211.6" y="140.6">大</text>
<text x="212.9" y="140.6">于 1 2 . 3V开 通</text>
<text x="247.1" y="140.6">0 R 时1 2 V直通</text>
<text x="69.3" y="149.5">20220319</text>
</g>
<g font-size="2.1">
<text x="234.9" y="196.3">Title:</text>
<text x="234.9" y="199.5">File:</text>
<text x="241.6" y="199.7">MB-Q-RK3568ITX</text>
</g>
<g font-size="1.8">
<text x="234.9" y="202.5">Create Date:</text>
<text x="234.7" y="205.2">Modify Date:</text>
</g>
<g font-size="1.6">
<text x="22.6" y="45.7">1</text>
<text x="33.4" y="45.7">1</text>
<text x="42.2" y="45.7">2</text>
<text x="104.5" y="45.7">1</text>
<text x="115.1" y="45.7">2</text>
<text x="138.3" y="44">2</text>
<text x="138.3" y="47.5">3</text>
<text x="147.1" y="45.7">1</text>
<text x="10.2" y="49.3">7</text>
<text x="13.8" y="53.7" transform="rotate(-90 13.8 53.7)">6</text>
<text x="15.6" y="53.7" transform="rotate(-90 15.6 53.7)">5</text>
<text x="17.4" y="53.7" transform="rotate(-90 17.4 53.7)">4</text>
<text x="19.1" y="53.7" transform="rotate(-90 19.1 53.7)">3</text>
<text x="22.6" y="49.3">2</text>
<text x="104.5" y="49.3">4</text>
<text x="115.1" y="49.3">3</text>
<text x="173.8" y="53.8" transform="rotate(-90 173.8 53.8)">1</text>
<text x="193.4" y="53.8" transform="rotate(-90 193.4 53.8)">1</text>
<text x="204" y="53.8" transform="rotate(-90 204 53.8)">1</text>
<text x="239.6" y="53.8" transform="rotate(-90 239.6 53.8)">1</text>
<text x="52.9" y="55.6" transform="rotate(-90 52.9 55.6)">1</text>
<text x="173.8" y="59" transform="rotate(-90 173.8 59)">2</text>
<text x="193.4" y="59" transform="rotate(-90 193.4 59)">2</text>
<text x="204" y="59" transform="rotate(-90 204 59)">2</text>
<text x="239.6" y="59" transform="rotate(-90 239.6 59)">2</text>
<text x="52.9" y="64.4" transform="rotate(-90 52.9 64.4)">2</text>
<text x="52.9" y="71.5" transform="rotate(-90 52.9 71.5)">2</text>
<text x="52.9" y="66.2" transform="rotate(-90 52.9 66.2)">1</text>
<text x="253.8" y="108">1</text>
<text x="271.5" y="108">5</text>
<text x="31.6" y="113.3">1</text>
<text x="40.4" y="113.3">2</text>
<text x="88.5" y="111.5">1</text>
<text x="88.5" y="113.3">2</text>
<text x="106.2" y="111.5">5</text>
<text x="106.2" y="113.3">6</text>
<text x="253.8" y="109.7">2</text>
<text x="253.8" y="111.5">3</text>
<text x="271.5" y="109.7">6</text>
<text x="271.5" y="111.5">7</text>
<text x="271.5" y="113.3">8</text>
<text x="31.6" y="115.1">3</text>
<text x="31.6" y="116.9">5</text>
<text x="31.6" y="118.6">7</text>
<text x="40.4" y="115.1">4</text>
<text x="40.4" y="116.9">6</text>
<text x="40.4" y="118.6">8</text>
<text x="72.5" y="119.6" transform="rotate(-90 72.5 119.6)">1</text>
<text x="88.5" y="115.1">3</text>
<text x="106.2" y="115.1">7</text>
<text x="106.2" y="116.9">8</text>
<text x="131.1" y="119.6" transform="rotate(-90 131.1 119.6)">1</text>
<text x="150.7" y="119.6" transform="rotate(-90 150.7 119.6)">1</text>
<text x="191.6" y="119.6" transform="rotate(-90 191.6 119.6)">1</text>
<text x="72.5" y="124.8" transform="rotate(-90 72.5 124.8)">2</text>
<text x="131.1" y="124.8" transform="rotate(-90 131.1 124.8)">2</text>
<text x="150.7" y="124.8" transform="rotate(-90 150.7 124.8)">2</text>
<text x="191.6" y="124.8" transform="rotate(-90 191.6 124.8)">2</text>
<text x="221.7" y="124">1</text>
<text x="209.4" y="127.5">3</text>
<text x="221.7" y="131.1">2</text>
<text x="95.6" y="133.8" transform="rotate(-90 95.6 133.8)">3</text>
<text x="191.6" y="132" transform="rotate(-90 191.6 132)">2</text>
<text x="84.9" y="142.7" transform="rotate(-90 84.9 142.7)">1</text>
<text x="90.3" y="138.2">1</text>
<text x="95.6" y="140.8" transform="rotate(-90 95.6 140.8)">2</text>
<text x="191.6" y="140.8" transform="rotate(-90 191.6 140.8)">1</text>
<text x="84.9" y="147.9" transform="rotate(-90 84.9 147.9)">2</text>
</g>
<g font-size="1.6" fill="#004080">
<text x="91.6" y="112.6">S1</text>
<text x="102.1" y="112.6">D1</text>
<text x="257" y="109.1">S1</text>
<text x="257" y="110.8">S2</text>
<text x="257" y="112.6">S3</text>
<text x="267.5" y="109.1">D1</text>
<text x="267.5" y="110.8">D2</text>
<text x="267.5" y="112.6">D3</text>
<text x="91.6" y="114.4">S2</text>
<text x="91.6" y="116.2">S3</text>
<text x="102.1" y="114.4">D2</text>
<text x="102.1" y="116.2">D3</text>
<text x="102.1" y="118">D4</text>
<text x="267.5" y="114.4">D4</text>
<text x="215.8" y="125.1">VOUT</text>
<text x="212.5" y="128.6">VDD</text>
<text x="216.7" y="132.2">GND</text>
</g>
<g font-size="1.5" fill="#000080">
<text x="12.4" y="40.4">J22</text>
<text x="141.7" y="41.5">D42</text>
<text x="12.4" y="42.2">DC0071_6P</text>
<text x="32" y="44">F1</text>
<text x="35.6" y="44">ASMD2920-400-24V</text>
<text x="177.8" y="44">L2</text>
<text x="177.8" y="47.5">MWSA0603S-3R3MT</text>
<text x="62.2" y="52.8">R1</text>
<text x="79.5" y="52.7">ED42</text>
<text x="140.5" y="51.1">SBR8U60P5</text>
<text x="176" y="52.8">C2</text>
<text x="195.6" y="52.8">C5</text>
<text x="206.2" y="52.8">C7</text>
<text x="222.2" y="52.8">R115</text>
<text x="241.8" y="52.8">C12</text>
<text x="48" y="56.4">R116</text>
<text x="48" y="58.2">2R</text>
<text x="56.9" y="56.4">RL1206A330K</text>
<text x="79.5" y="56.6">0310SMBJ24CA</text>
<text x="104.9" y="54.3">ACM7060F-501T50</text>
<text x="106.7" y="56.1">L1</text>
<text x="163.4" y="54.6">C1</text>
<text x="163.4" y="56.2">220uF/35V</text>
<text x="176" y="54.6">2.2uF/50V</text>
<text x="195.6" y="54.6">2.2uF/50V</text>
<text x="206.2" y="54.6">10uF/35V</text>
<text x="222.2" y="54.6">1.5K</text>
<text x="241.8" y="54.6">1uF/50V</text>
<text x="48" y="65.3">C4</text>
<text x="42.7" y="67.1">2.2uF/50V</text>
<text x="264.1" y="106.4">WPM3028</text>
<text x="267.6" y="104.7">Q25</text>
<text x="29.4" y="109.7">J10</text>
<text x="33.8" y="109.7">ATX12V1</text>
<text x="98.7" y="109.9">WPM3028</text>
<text x="102.3" y="108.3">Q14</text>
<text x="135.1" y="109.7">L15</text>
<text x="135.1" y="113.3">MWSA0603S-3R3MT</text>
<text x="74.7" y="118.6">C123</text>
<text x="133.3" y="118.6">C124</text>
<text x="152.9" y="118.6">C125</text>
<text x="193.8" y="118.6">C127</text>
<text x="236.5" y="115.1">R47</text>
<text x="236.5" y="116.9">47K</text>
<text x="74.7" y="120.4">100nF/50V</text>
<text x="83.6" y="120.4">R23</text>
<text x="83.6" y="122.2">47K</text>
<text x="119" y="120.4">C82</text>
<text x="119" y="122">220uF/35V</text>
<text x="133.3" y="120.4">2.2uF/50V</text>
<text x="152.9" y="120.4">2.2uF/50V</text>
<text x="168.9" y="120.4">R24</text>
<text x="168.9" y="122.2">1K</text>
<text x="193.8" y="120.4">1uF/50V</text>
<text x="204.8" y="120.4">R223</text>
<text x="204.8" y="122.2">13.7%1</text>
<text x="213.9" y="122.2">U15</text>
<text x="225.8" y="124">R224</text>
<text x="232.9" y="124">100R</text>
<text x="84.5" y="134.6">2SK3018</text>
<text x="88.1" y="132.9">Q24</text>
<text x="186.7" y="134.6">D5</text>
<text x="204.5" y="134.6">4.99K%1</text>
<text x="206.2" y="132.9">R225</text>
<text x="211.6" y="134.6">ME082/CE8808C33m</text>
<text x="71.1" y="138.2">R165</text>
<text x="80" y="138.2">51K</text>
<text x="87.1" y="141.7">C126</text>
<text x="87.1" y="143.5">1uF</text>
<text x="178.7" y="138.5">5.6V(MMSZ4690)</text>
<text x="236.5" y="138.2">R294</text>
<text x="236.5" y="140">NC/0R</text>
<text x="76.5" y="177.3">R9</text>
<text x="81.8" y="177.3">1M</text>
</g>
<g font-size="1.5">
<text x="26.3" y="40.1">DC_IN</text>
<text x="49.4" y="40.1">VCC_DC_IN</text>
<text x="131.2" y="40.1">VCC_DC</text>
<text x="237.9" y="40.1">VCC_12V_SYS</text>
<text x="12.4" y="43.9">DC0071_6P</text>
<text x="42.7" y="47.6">SMD2920</text>
<text x="106.7" y="43.5">ACM7060</text>
<text x="140.5" y="53.3">SBR8U60P5</text>
<text x="177.8" y="49.4">IND-7D1X6D6</text>
<text x="48" y="59.9">5%</text>
<text x="58.7" y="58.3">MOV1206</text>
<text x="79.5" y="58.6">SMB</text>
<text x="176" y="56.3">C0603</text>
<text x="176" y="58.1">X5R</text>
<text x="195.6" y="56.3">C0603</text>
<text x="195.6" y="58.1">X5R</text>
<text x="206.2" y="56.3">C0603</text>
<text x="206.2" y="58.1">X5R</text>
<text x="222.2" y="56.5">R0603</text>
<text x="241.8" y="56.3">C0402</text>
<text x="241.8" y="58.1">X5R</text>
<text x="46.2" y="61.7">R1210</text>
<text x="160" y="60">CAP-8MMX11D5</text>
<text x="24.9" y="70.7">GND_IN</text>
<text x="46.2" y="70.5">C1206</text>
<text x="46.2" y="68.8">X5R</text>
<text x="67.6" y="70.7">GND_IN</text>
<text x="76.5" y="70.7">GND_IN</text>
<text x="101.3" y="70.7">GND_IN</text>
<text x="51.6" y="77.8">GND_IN</text>
<text x="70.8" y="107.6">VCC_DC</text>
<text x="163.2" y="107.6">VCC_12V_EXT</text>
<text x="237.9" y="102.3">VCC_12V_EXT</text>
<text x="278.8" y="104.1">VCC_12V_EXT_L</text>
<text x="21" y="109.4">DC_IN</text>
<text x="202.4" y="111.2">VCC_DC_IN</text>
<text x="135.1" y="115.2">IND-7D1X6D6</text>
<text x="236.5" y="118.7">R0402</text>
<text x="262.3" y="116.8">4</text>
<text x="29" y="124.1">A4250-2X04A</text>
<text x="44.4" y="125.8">GND_IN</text>
<text x="74.7" y="122.1">C0402</text>
<text x="74.7" y="123.9">X5R</text>
<text x="83.6" y="124.1">R0402</text>
<text x="96.9" y="120.3">4</text>
<text x="115.6" y="125.8">CAP-8MMX11D5</text>
<text x="133.3" y="122.1">C0603</text>
<text x="133.3" y="123.9">X5R</text>
<text x="152.9" y="122.1">C0603</text>
<text x="152.9" y="123.9">X5R</text>
<text x="168.9" y="123.9">R1812</text>
<text x="168.9" y="125.7">5%</text>
<text x="193.8" y="122.1">C0402</text>
<text x="193.8" y="123.9">X5R</text>
<text x="204.8" y="124.1">R0402</text>
<text x="232.9" y="125.8">R0402</text>
<text x="84.5" y="136.3">SOT_323</text>
<text x="204.5" y="136.5">R0402</text>
<text x="215.6" y="136.5">SOT23</text>
<text x="72.9" y="139.9">5%</text>
<text x="80" y="139.9">R0402</text>
<text x="183.5" y="141.3">SOD_123</text>
<text x="236.5" y="141.8">R0402</text>
<text x="87.1" y="145.2">C0402</text>
<text x="87.1" y="147">X5R</text>
<text x="88.9" y="177.2">R1206</text>
<text x="92.5" y="179">5%</text>
<text x="246" y="202.4">Monday, May 10, 2021</text>
<text x="273.1" y="202.5">Page</text>
<text x="277.5" y="202.5">Num: 3</text>
<text x="279" y="199.3">REV: V1.0</text>
<text x="246" y="205.1">Thursday, May 19, 2022</text>
<text x="273.1" y="205.1">Page</text>
<text x="277.5" y="205.1">Total: 31</text>
</g>
<g font-size="1.5" fill="#004080">
<text x="140.5" y="47.4">A2</text>
<text x="140.6" y="44">A1</text>
<text x="144.5" y="45.8">K</text>
<text x="96.9" y="118.5">G</text>
<text x="262.3" y="115">G</text>
</g>
<g font-size="1.5" fill="#f00">
<text x="51.1" y="139.1">[2,4,21]</text>
<text x="59.9" y="139.1">EXT_EN</text>
</g>
<g font-size="1.4">
<text x="112" y="38.5">5A</text>
<text x="188.5" y="42.1">8.5A</text>
<text x="64" y="61.7">38V</text>
<text x="145.8" y="113.2">8.5A</text>
</g>
<g font-size="1.4" fill="#00f">
<text x="160.5" y="54.7">+</text>
<text x="116.1" y="120.5">+</text>
</g>
<g font-size="1.3">
<text x="30.7" y="1.4">5</text>
<text x="88.7" y="1.4">4</text>
<text x="146.8" y="1.4">3</text>
<text x="204.9" y="1.4">2</text>
<text x="263" y="1.4">1</text>
<text x=".5" y="28.4">D</text>
<text x="292.6" y="28.4">D</text>
<text x=".5" y="79.4">C</text>
<text x="292.6" y="79.4">C</text>
<text x=".5" y="130.5">B</text>
<text x="292.6" y="130.5">B</text>
<text x=".5" y="181.5">A</text>
<text x="292.6" y="181.5">A</text>
<text x="30.7" y="207.4">5</text>
<text x="88.7" y="207.4">4</text>
<text x="146.8" y="207.4">3</text>
<text x="204.9" y="207.4">2</text>
<text x="263" y="207.4">1</text>
</g>
</svg>
